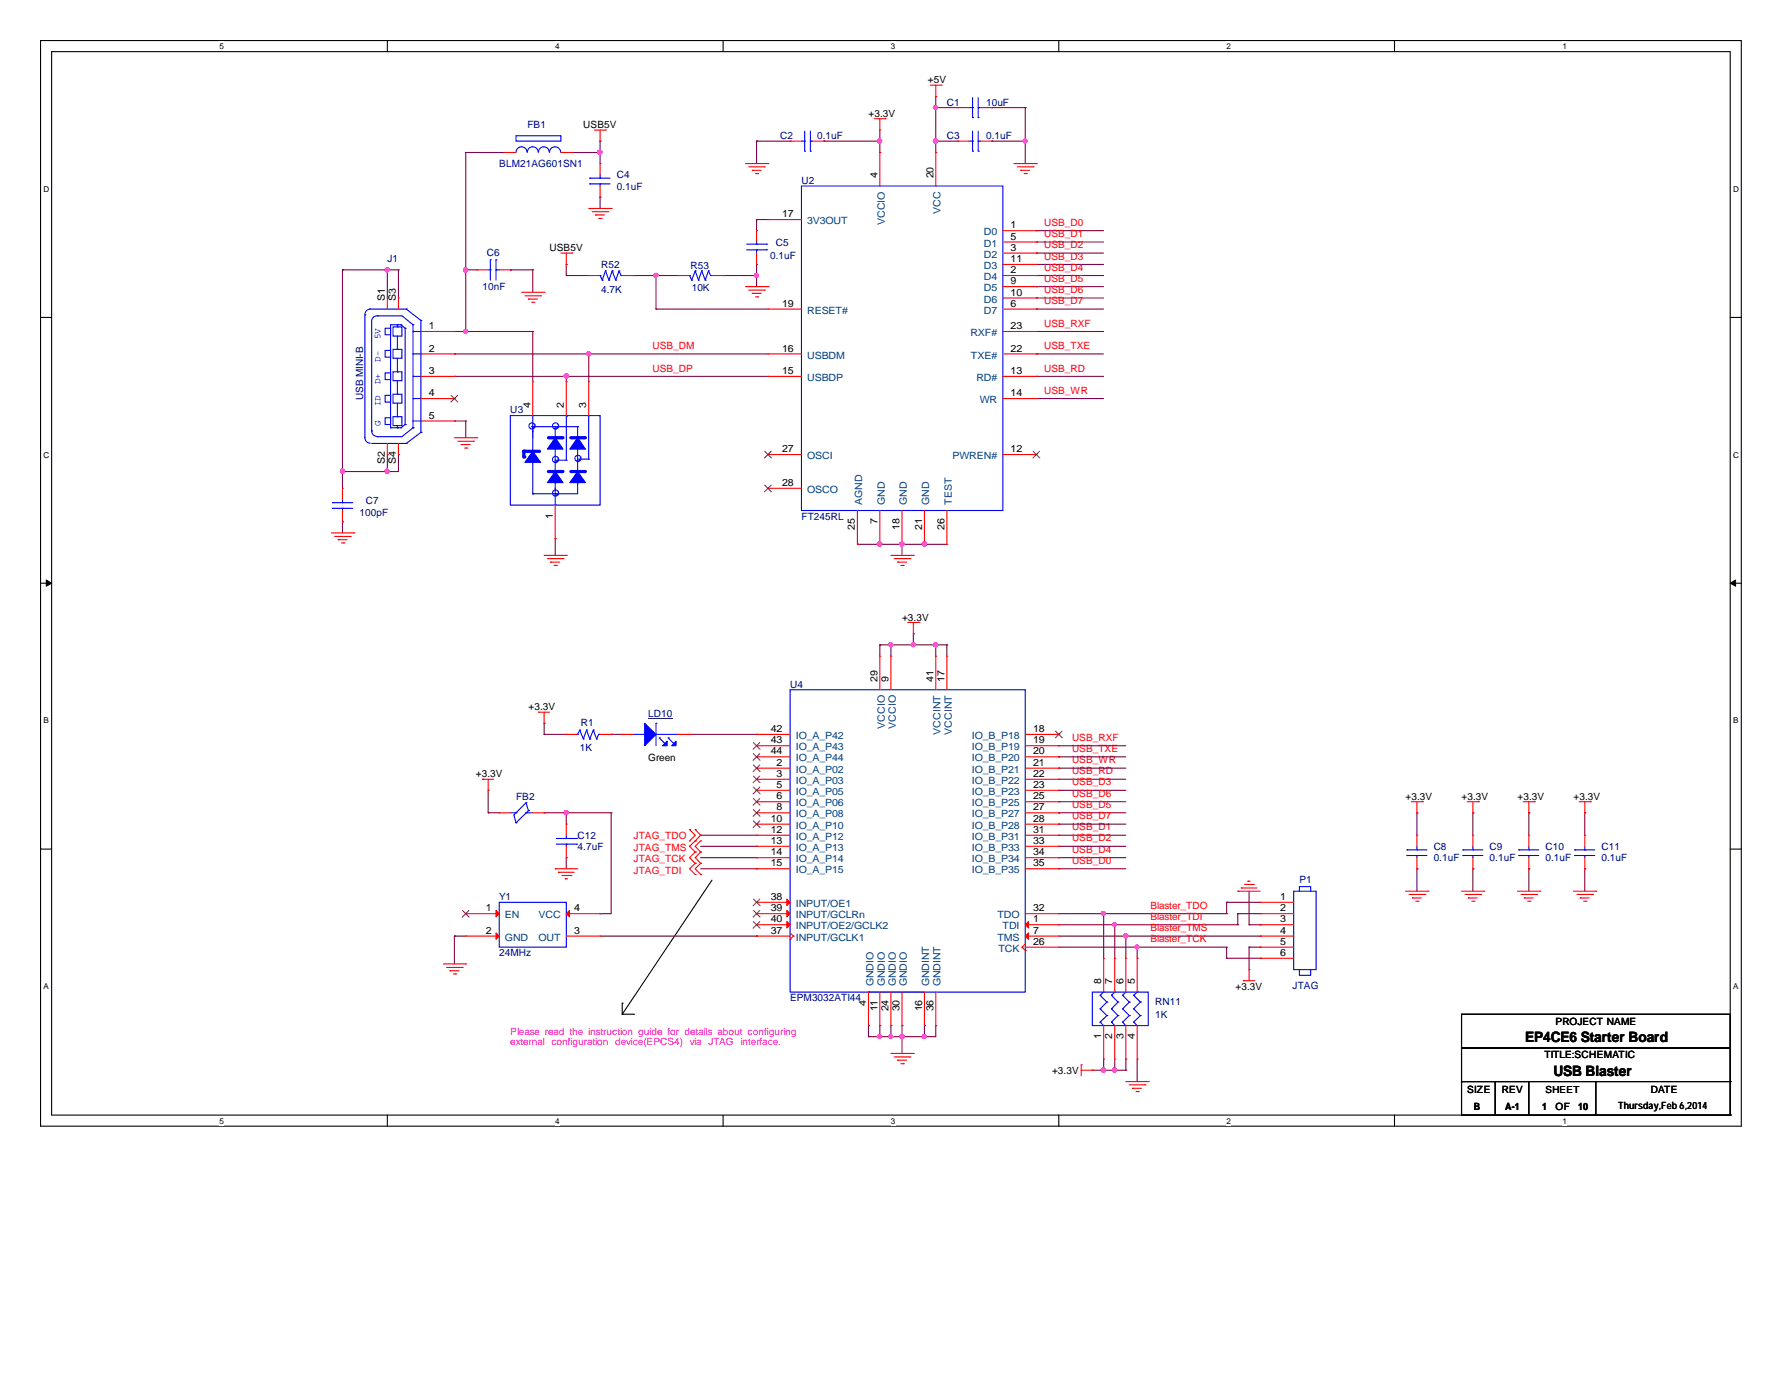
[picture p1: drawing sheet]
<svg xmlns="http://www.w3.org/2000/svg" width="279mm" height="216mm" viewBox="0 0 279 216" stroke-linecap="round" stroke-linejoin="round" font-family="sans-serif">
<path d="M6.3 6.3h266.4v170h-266.4zM8.1 8.1h262.9v166.5h-262.9z" fill="none" stroke="#000" stroke-width=".17"/>
<g fill="#fff">
<path d="M34.4 6.5h.7v1.5h-.7z"/>
<path d="M34.4 174.8h.7v1.4h-.7z"/>
</g>
<path d="M60.7 6.3v1.8M60.7 174.6v1.7" fill="none" stroke="#000" stroke-width=".17"/>
<g fill="#fff">
<path d="M87 6.5h.6v1.5h-.6z"/>
<path d="M87 174.8h.6v1.4h-.6z"/>
</g>
<path d="M113.2 6.3v1.8M113.2 174.6v1.7" fill="none" stroke="#000" stroke-width=".17"/>
<g fill="#fff">
<path d="M139.5 6.5h.7v1.5h-.7z"/>
<path d="M139.5 174.8h.7v1.4h-.7z"/>
</g>
<path d="M165.8 6.3v1.8M165.8 174.6v1.7" fill="none" stroke="#000" stroke-width=".17"/>
<g fill="#fff">
<path d="M192.1 6.5h.7v1.5h-.7z"/>
<path d="M192.1 174.8h.7v1.4h-.7z"/>
</g>
<path d="M218.4 6.3v1.8M218.4 174.6v1.7" fill="none" stroke="#000" stroke-width=".17"/>
<g fill="#fff">
<path d="M244.7 6.5h.7v1.5h-.7z"/>
<path d="M244.7 174.8h.7v1.4h-.7z"/>
<path d="M6.8 28.8h.9v1.5h-.9z"/>
<path d="M271.4 28.8h.9v1.5h-.9z"/>
<path d="M6.8 70.4h.9v1.5h-.9z"/>
<path d="M271.4 70.4h.9v1.5h-.9z"/>
</g>
<path d="M6.3 49.7h1.8M271 49.7h1.7" fill="none" stroke="#000" stroke-width=".17"/>
<g fill="#fff">
<path d="M6.8 112.1h.8v1.4h-.8z"/>
<path d="M271.4 112.1h.8v1.4h-.8z"/>
</g>
<path d="M6.3 91.3h1.8M271 91.3h1.7" fill="none" stroke="#000" stroke-width=".17"/>
<g fill="#000" stroke="#000" stroke-width=".16">
<path d="M7.2 90.8l.9 .5-.9 .5z" fill-rule="evenodd"/>
<path d="M271 91.3l.8-.5v1z" fill-rule="evenodd"/>
</g>
<g fill="#fff">
<path d="M6.8 153.7h.8v1.5h-.8z"/>
<path d="M271.4 153.7h.8v1.5h-.8z"/>
</g>
<g fill="none" stroke="#000" stroke-width=".17">
<path d="M6.3 132.9h1.8M111.5 137.8l-14 21M271 132.9h1.7M97.5 158.8h.1M97.5 157.1h.1M97.5 157.1v1.7M97.5 158.8h1.7M99.2 158.8h.1M228.9 158.8h42.1v5.3h-42.1zM228.9 164.1h42.1v5.2h-42.1zM228.9 169.3h5.3v5.3h-5.3zM234.2 169.3h5.2v5.3h-5.2z"/>
<path d="M239.4 174.6h31.6M249.9 169.3h.1M249.9 169.3v5.3M271 174.6h.1M271 169.3h.1M271 169.3v5.3"/>
</g>
<g fill="none" stroke="#800040" stroke-width=".17">
<path d="M146.6 16.8h.1M146.6 15.1h.1M146.6 15.1v8.8M146.6 16.8h3.4M155.3 16.8h.1M155.3 16.8h5.3M160.6 16.8h.1M160.6 16.8v8.8M72.9 23.9h.1M72.9 23.9h6.2M72.9 23.9v28M89.6 23.9h.1"/>
<path d="M89.6 23.9h4.4M94 30.9h.1M94 23.9h.1M94 22.1h.1M94 22.1v3.5M94 30.9v1.7M118.5 34.4h.1M118.5 22.1h.1M118.5 22.1v3.5M118.5 34.4v1.7M118.5 34.4h1.8M118.5 22.1h5.2"/>
<path d="M129 22.1h.1M129 22.1h8.8M137.8 23.9h.1M137.8 22.1h.1M137.8 20.4v3.5M146.6 22.1h.1M146.6 22.1h3.4M155.3 22.1h.1M155.3 22.1h5.3M160.6 22.1h.1M162.3 36.1h.1M162.3 37.9h.1"/>
<path d="M162.3 39.6h.1M162.3 36.1h10.5M162.3 37.9h10.5M162.3 39.6h10.5M53.6 42.2h.1M53.6 42.2v34.3M53.6 42.2h8.8M60.7 42.2h.1M60.7 42.2v4.5M62.4 42.2h.1M62.4 42.2v4.5M71.2 58.9h.1"/>
<path d="M71.2 55.4h.1M71.2 51.9h.1M71.2 58.9h49.1M71.2 55.4h49.1M71.2 51.9h12.2M72.9 42.2h.1M72.9 51.9h.1M72.9 42.2h1.8M79.9 42.2h.1M79.9 42.2h3.5M83.4 42.2h.1M83.4 51.9h.1"/>
<path d="M83.4 42.2v3.6M83.4 51.9v7.9M88.7 58.9h.1M88.7 41.4h.1M88.7 43.1h.1M88.7 41.4v1.7M88.7 58.9v.9M88.7 43.1h3.5M92.2 55.4h.1M92.2 55.4v4.4M99.2 43.1h.1M99.2 43.1h7"/>
<path d="M102.7 48.4h.1M102.7 43.1h.1M102.7 48.4h17.6M102.7 43.1v5.3M113.2 43.1h.1M113.2 43.1h5.3M118.5 41.4h.1M118.5 43.1h.1M118.5 41.4v3.5M162.3 41.4h.1M162.3 43.1h.1M162.3 44.9h.1"/>
<path d="M162.3 46.7h.1M162.3 48.4h.1M162.3 51.9h.1M162.3 55.4h.1M162.3 58.9h.1M162.3 58.9h10.5M162.3 55.4h10.5M162.3 51.9h10.5M162.3 41.4h10.5M162.3 43.1h10.5M162.3 44.9h10.5M162.3 46.7h10.5"/>
<path d="M162.3 48.4h10.5M53.6 73.8h.1M60.7 71.2h.1M60.7 73.8h.1M60.7 71.2v2.6M62.4 71.2h.1M62.4 71.2v2.6h-8.8M71.2 65.9h.1M71.2 65.9h1.7M72.9 65.9h.1M72.9 65.9v2.6M162.3 62.4h.1"/>
<path d="M162.3 62.4h10.5M53.6 81.7h.1M53.6 81.7v1.7M87 84.3h.1M87 84.3v2.7M134.3 85.2h.1M134.3 85.2h14M137.8 85.2h.1M141.3 85.2h.1M141.3 85.2v1.8M143 99.2h.1M143 99.2v1.8"/>
<path d="M144.8 85.2h.1M85.2 115h.1M85.2 113.2h.1M85.2 115h3.5M85.2 113.2v1.8M95.7 115h.1M95.7 115h1.8M108 115h10.5M118.5 115h.1M137.8 101h.1M137.8 101v1.7M137.8 101h10.5"/>
<path d="M139.5 101h.1M139.5 101v1.7M143 101h.1M146.6 101h.1M146.6 101v1.7M148.3 101h.1M148.3 101v1.7M165.8 118.5h.1M165.8 116.8h.1M165.8 118.5h10.5M165.8 116.8h10.5M76.5 127.3h.1"/>
<path d="M76.5 123.7h.1M76.5 127.3h1.7M76.5 123.7v3.6M85.2 127.3h.1M85.2 127.3h10.5M88.7 127.3h.1M88.7 134.3h.1M88.7 127.3v1.7M88.7 134.3v1.7M95.7 127.3h.1M95.7 127.3v15.7h-1.7M109.7 130.8h.1"/>
<path d="M109.7 134.3h8.8M109.7 136h8.8M109.7 130.8h8.8M109.7 132.5h8.8M118.5 132.5h.1M118.5 134.3h.1M118.5 136h.1M165.8 122h.1M165.8 123.7h.1M165.8 125.5h.1M165.8 127.3h.1M165.8 120.3h.1"/>
<path d="M165.8 134.3h.1M165.8 136h.1M165.8 130.8h.1M165.8 132.5h.1M165.8 129h.1M165.8 127.3h10.5M165.8 122h10.5M165.8 123.7h10.5M165.8 125.5h10.5M165.8 120.3h10.5M165.8 134.3h10.5M165.8 136h10.5"/>
<path d="M165.8 130.8h10.5M165.8 132.5h10.5M165.8 129h10.5M195.6 139.5v5.3M221.9 136h.1M221.9 127.3h.1M221.9 127.3v3.5M221.9 136v3.5M230.7 136h.1M230.7 127.3h.1M230.7 127.3v3.5M230.7 136v3.5"/>
<path d="M239.4 136h.1M239.4 127.3h.1M239.4 127.3v3.5M239.4 136v3.5M248.2 136h.1M248.2 127.3h.1M248.2 127.3v3.5M248.2 136v3.5M71.2 146.6h.1M71.2 146.6h1.7M71.2 146.6v4.3M94 143h.1"/>
<path d="M94 146.6h24.5M118.5 146.6h.1M136 155.3h.1M136 155.3h8.8M165.8 146.6h31.6M165.8 143h26.3M165.8 144.8h28M165.8 148.3h26.3M172.8 143h.1M172.8 143v7M174.6 144.8h.1M174.6 144.8v5.2"/>
<path d="M176.3 146.6h.1M176.3 146.6v3.4M178.1 148.3h.1M178.1 148.3v1.7M192.1 141.3h.1M192.1 150h.1M192.1 143h.1M192.1 148.3h.1M192.1 141.3h5.3M192.1 141.3v1.7M192.1 148.3v1.7M192.1 150h5.3"/>
<path d="M193.8 143h.1M193.8 144.8h.1M193.8 143h3.6M193.8 143v1.8M195.6 144.8h.1M195.6 148.3h.1M195.6 144.8h1.8M195.6 148.3h1.8M195.6 148.3v3.5M197.4 150h.1M197.4 144.8h.1M197.4 148.3h.1"/>
<path d="M197.4 146.6h.1M136 162.3h.1M136 160.6h.1M136 160.6v1.7M137.8 160.6h.1M137.8 162.3h.1M137.8 160.6v1.7M139.5 160.6h.1M139.5 162.3h.1M139.5 160.6v1.7M141.3 162.3h.1M141.3 160.6h.1"/>
<path d="M141.3 160.6v4.3M144.8 160.6h.1M144.8 162.3h.1M144.8 160.6v1.7M146.6 160.6h.1M146.6 160.6v1.7h-10.6M171.1 167.6h5.2M172.8 167.6h.1M172.8 165.8v1.8M174.6 167.6h.1M174.6 165.8v1.8M176.3 165.8h.1"/>
<path d="M176.3 167.6h.1M176.3 165.8v1.8M178.1 169.3h.1M178.1 165.8v3.5"/>
</g>
<g fill="#f0f" stroke="#f0f" stroke-width=".17">
<circle cx="88.7" cy="58.9" r=".34"/>
<circle cx="92.2" cy="55.4" r=".32"/>
<circle cx="53.6" cy="73.8" r=".34"/>
<circle cx="60.6" cy="42.2" r=".33"/>
<circle cx="60.6" cy="73.8" r=".33"/>
<circle cx="72.9" cy="51.9" r=".32"/>
<circle cx="72.9" cy="42.2" r=".33"/>
<circle cx="93.9" cy="23.8" r=".34"/>
<circle cx="141.3" cy="85.2" r=".34"/>
<circle cx="137.7" cy="85.2" r=".34"/>
<circle cx="144.7" cy="85.2" r=".33"/>
<circle cx="143" cy="100.9" r=".32"/>
<circle cx="139.5" cy="100.9" r=".32"/>
<circle cx="146.5" cy="100.9" r=".33"/>
<circle cx="137.8" cy="162.3" r=".33"/>
<circle cx="141.3" cy="162.3" r=".33"/>
<circle cx="139.5" cy="162.3" r=".32"/>
<circle cx="144.8" cy="162.3" r=".32"/>
<circle cx="146.5" cy="22.1" r=".33"/>
<circle cx="146.5" cy="16.8" r=".33"/>
<circle cx="160.5" cy="22.1" r=".32"/>
<circle cx="88.7" cy="127.2" r=".33"/>
<circle cx="174.6" cy="144.8" r=".32"/>
<circle cx="176.3" cy="146.5" r=".34"/>
<circle cx="178.1" cy="148.3" r=".32"/>
<circle cx="172.8" cy="167.6" r=".34"/>
<circle cx="174.5" cy="167.6" r=".33"/>
<circle cx="172.8" cy="143" r=".33"/>
<circle cx="137.8" cy="22.1" r=".33"/>
<circle cx="102.7" cy="43.1" r=".33"/>
<circle cx="118.5" cy="43.1" r=".32"/>
</g>
<g fill="none" stroke="#f00" stroke-width=".17">
<path d="M136.9 18.6h1.7M137.8 18.6v1.8M138.6 18.6h.1M145.7 13.3h1.7M146.6 15.1h.1M146.6 13.3v1.8M147.4 13.3h.1M150 16.8h.1M150 16.8h1.8M153.5 16.8h1.8M155.3 16.8h.1M79.1 23.9h.1"/>
<path d="M79.1 23.9h1.7M87.8 39.6h1.8M87.8 23.9h1.8M88.7 39.6v1.8M89.6 39.6h.1M89.6 23.9h.1M92.2 32.6h3.5M92.8 33.1h2.4M93.1 20.4h1.7M93.3 33.7h.1M93.3 33.7h1.4M93.8 34.2h.3"/>
<path d="M94 22.1h.1M94 30.9h.1M94 25.6h.1M94 20.4v1.7M94 25.6v1.7M94 29.1v1.8M94.1 34.2h.1M94.8 20.4h.1M95.2 33.1h.1M95.7 32.6h.1M116.8 25.6h3.5M117.3 26.1h2.4"/>
<path d="M117.8 26.7h.1M117.8 26.7h1.4M118.3 27.2h.4M118.5 36.1h.1M118.5 36.1v1.8M118.5 39.6v1.8M118.7 27.2h.1M119.7 26.1h.1M120.3 25.6h.1M120.3 34.4h.1M120.3 34.4h5.2M123.7 22.1h.1"/>
<path d="M123.7 22.1h1.8M127.3 22.1h1.7M129 22.1h.1M137.8 20.4h.1M137.8 23.9h.1M137.8 23.9v5.2M146.6 23.9h.1M146.6 23.9v5.2M150 22.1h.1M150 22.1h1.8M153.5 22.1h1.8M155.3 22.1h.1"/>
<path d="M157.1 39.6h5.2M157.1 36.1h5.2M157.1 37.9h5.2M158.8 25.6h3.5M159.3 26.1h2.5M159.9 26.7h.1M159.9 26.7h1.3M160.4 27.2h.3M160.7 27.2h.1M161.8 26.1h.1M162.3 25.6h.1M162.3 36.1h.1"/>
<path d="M162.3 39.6h.1M162.3 37.9h.1M60.7 46.7h.1M60.7 46.7v1.7M62.4 46.7h.1M62.4 46.7v1.7M65.9 58.9h5.3M65.9 55.4h5.3M65.9 51.9h5.3M71.2 51.9h.1M71.2 55.4h.1M71.2 58.9h.1"/>
<path d="M74.7 42.2h.1M74.7 42.2h1.8M78.2 42.2h1.7M79.9 42.2h.1M81.7 45.8h3.5M82.2 46.3h2.5M82.8 46.8h.1M82.8 46.8h1.4M83.3 47.3h.3M83.6 47.3h.1M84.7 46.3h.1M85.2 45.8h.1"/>
<path d="M88.7 41.4h.1M92.2 43.1h.1M92.2 43.1h1.8M97.5 43.1h1.7M99.2 43.1h.1M106.2 43.1h.1M106.2 43.1h1.8M111.5 43.1h1.7M113.2 43.1h.1M116.8 44.9h3.5M117.3 45.4h2.4M117.8 45.9h.1"/>
<path d="M117.8 45.9h1.4M118.3 46.5h.4M118.5 41.4h.1M118.7 46.5h.1M119.7 45.4h.1M120.3 44.9h.1M120.3 58.9h.1M120.3 55.4h.1M120.3 48.4h.1M120.3 48.4h5.2M120.3 58.9h5.2M120.3 55.4h5.2"/>
<path d="M157.1 44.9h5.2M157.1 43.1h5.2M157.1 48.4h5.2M157.1 46.7h5.2M157.1 41.4h5.2M157.1 58.9h5.2M157.1 55.4h5.2M157.1 51.9h5.2M162.3 43.1h.1M162.3 48.4h.1M162.3 44.9h.1M162.3 46.7h.1"/>
<path d="M162.3 41.4h.1M162.3 58.9h.1M162.3 55.4h.1M162.3 51.9h.1M53.6 76.5h.1M53.6 76.5v1.7M53.6 79.9v1.8M60.7 71.2h.1M60.7 69.4v1.8M62.4 71.2h.1M62.4 69.4v1.8M65.9 62.4h5.3"/>
<path d="M65.9 65.9h5.3M71.2 62.4h.1M71.2 65.9h.1M71.2 68.5h3.5M71.7 69.1h2.5M72.2 69.6h.1M72.2 69.6h1.4M72.8 70.1h.3M73.1 70.1h.1M74.2 69.1h.1M74.7 68.5h.1M120.3 71.2h.1"/>
<path d="M120.3 76.5h.1M120.3 71.2h5.2M120.3 76.5h5.2M134.3 79.9v5.3M137.8 79.9v5.3M141.3 79.9v5.3M144.8 79.9v5.3M148.3 79.9v5.3M157.1 71.2h5.2M157.1 62.4h5.2M162.3 71.2h.1M162.3 62.4h.1"/>
<path d="M51.9 83.4h3.5M52.4 84h2.5M53 84.5h.1M53 84.5h1.4M53.5 85h.3M53.6 81.7h.1M53.8 85h.1M54.9 84h.1M55.4 83.4h.1M85.2 87h3.5M85.7 87.5h2.5M86.2 88h.1"/>
<path d="M86.2 88h1.5M86.8 88.5h.3M87.1 88.5h.1M88.2 87.5h.1M88.7 87h.1M134.3 85.2h.1M137.8 85.2h.1M139.5 87h3.5M140 87.5h2.5M140.6 88h.1M140.6 88h1.4M141.1 88.5h.4"/>
<path d="M141.3 85.2h.1M141.5 88.5h.1M142.2 97.5h1.7M142.5 87.5h.1M143 87h.1M143 99.2h.1M143 97.5v1.7M143.9 97.5h.1M144.8 85.2h.1M148.3 85.2h.1M84.3 111.5h.1M84.3 111.5h1.8"/>
<path d="M85.2 113.2h.1M85.2 111.5v1.7M88.7 115h.1M88.7 115h1.8M94 115h1.7M95.7 115h.1M97.5 115h.1M97.5 115h1.7M106.2 115h1.8M108 115h.1M118.5 115h.1M118.5 116.8h.1"/>
<path d="M118.5 118.5h.1M118.5 115h5.2M118.5 116.8h5.2M118.5 118.5h5.2M137.8 102.7h.1M137.8 102.7v5.3M139.5 102.7h.1M139.5 102.7v5.3M146.6 102.7h.1M146.6 102.7v5.3M148.3 102.7h.1M148.3 102.7v5.3"/>
<path d="M160.6 115h5.2M160.6 116.8h5.2M160.6 118.5h5.2M165.8 115h.1M165.8 116.8h.1M165.8 118.5h.1M75.6 122h.1M75.6 122h1.7M76.5 123.7h.1M76.5 122v1.7M78.2 127.3h.1M78.2 127.3h1.7"/>
<path d="M83.4 127.3h1.8M85.2 127.3h.1M87 136h.1M87 136h3.5M87.5 136.6h.1M87.5 136.6h2.4M88 137.1h1.4M88.5 137.6h.1M88.5 137.6h.4M88.7 134.3h.1M88.7 129h.1M88.7 129v1.8"/>
<path d="M88.7 132.5v1.8M89.4 137.1h.1M108 131.7h.1M108 129.9h.1M108 129.9l.9 .9-.9 .9M108.9 129.9h.1M108.9 131.7h.1M108.9 133.4h.1M108.9 135.2h.1M108.9 136.9h.1M108.9 129.9l.8 .9-.8 .9M108.9 131.7l-.9 .8 .9 .9"/>
<path d="M108.9 133.4l-.9 .9 .9 .9M108.9 135.2l-.9 .8 .9 .9M109.7 131.7h.1M109.7 133.4h.1M109.7 135.2h.1M109.7 136.9h.1M109.7 131.7l-.8 .8 .8 .9M109.7 133.4l-.8 .9 .8 .9M109.7 135.2l-.8 .8 .8 .9M118.5 120.3h.1M118.5 122h.1M118.5 123.7h.1"/>
<path d="M118.5 125.5h.1M118.5 127.3h.1M118.5 129h.1M118.5 130.8h.1M118.5 132.5h.1M118.5 134.3h.1M118.5 136h.1M118.5 136h5.2M118.5 122h5.2M118.5 125.5h5.2M118.5 127.3h5.2M118.5 120.3h5.2"/>
<path d="M118.5 123.7h5.2M118.5 129h5.2M118.5 130.8h5.2M118.5 132.5h5.2M118.5 134.3h5.2M160.6 136h5.2M160.6 122h5.2M160.6 125.5h5.2M160.6 127.3h5.2M160.6 120.3h5.2M160.6 123.7h5.2M160.6 129h5.2"/>
<path d="M160.6 130.8h5.2M160.6 132.5h5.2M160.6 134.3h5.2M165.8 120.3h.1M165.8 122h.1M165.8 123.7h.1M165.8 125.5h.1M165.8 127.3h.1M165.8 129h.1M165.8 130.8h.1M165.8 132.5h.1M165.8 134.3h.1"/>
<path d="M165.8 136h.1M193.8 139.5h.1M193.8 139.5h3.6M194.4 139h.1M194.4 139h2.4M194.9 138.5h1.4M195.5 138h.1M195.5 138h.3M196.3 138.5h.1M220.1 139.5h3.5M221 125.5h1.8M221.9 127.3h.1"/>
<path d="M221.9 136h.1M221.9 130.8h.1M221.9 125.5v1.8M221.9 130.8v1.7M221.9 134.3v1.7M222.8 125.5h.1M223.6 139.5h.1M228.9 139.5h3.5M229.8 125.5h1.8M230.7 127.3h.1M230.7 136h.1M230.7 130.8h.1"/>
<path d="M230.7 125.5v1.8M230.7 130.8v1.7M230.7 134.3v1.7M231.6 125.5h.1M232.4 139.5h.1M237.7 139.5h3.5M238.5 125.5h1.8M239.4 127.3h.1M239.4 136h.1M239.4 130.8h.1M239.4 125.5v1.8M239.4 130.8v1.7"/>
<path d="M239.4 134.3v1.7M240.3 125.5h.1M241.2 139.5h.1M246.4 139.5h3.5M247.3 125.5h1.8M248.2 127.3h.1M248.2 136h.1M248.2 130.8h.1M248.2 125.5v1.8M248.2 130.8v1.7M248.2 134.3v1.7M249.1 125.5h.1"/>
<path d="M249.9 139.5h.1M69.4 150.9h3.5M69.9 151.5h2.5M70.5 152h.1M70.5 152h1.4M71 152.5h.4M71.4 152.5h.1M72.4 151.5h.1M72.9 150.9h.1M72.9 146.6h.1M72.9 143h.1M72.9 143h5.3"/>
<path d="M72.9 146.6h5.3M88.7 143h5.3M88.7 146.6h5.3M94 143h.1M94 146.6h.1M118.5 146.6h.1M118.5 143h.1M118.5 141.3h.1M118.5 144.8h.1M118.5 141.3h5.2M118.5 143h5.2M118.5 144.8h5.2"/>
<path d="M118.5 146.6h5.2M123.7 147.1h.1M123.7 146l.5 .6M124.2 146.6h.1M124.2 146.6l-.5 .5M136 155.3v5.3M137.8 155.3v5.3M139.5 155.3v5.3M141.3 155.3v5.3M144.8 155.3v5.3M146.6 155.3v5.3M160.1 148.3h.1"/>
<path d="M160.1 148.3l.5 .5M160.6 148.8h.1M160.6 143h5.2M160.6 144.8h5.2M160.6 146.6h5.2M160.6 148.3h5.2M160.6 147.8l-.5 .5M165.8 144.8h.1M165.8 146.6h.1M165.8 148.3h.1M165.8 143h.1M172.8 150h.1"/>
<path d="M172.8 150v5.3M174.6 150h.1M174.6 150v5.3M176.3 150h.1M176.3 150v5.3M178.1 150h.1M178.1 150v5.3M194.7 153.5h.1M194.7 153.5h1.8M195.6 151.8h.1M195.6 151.8v1.7M197.4 141.3h.1"/>
<path d="M197.4 143h.1M197.4 144.8h.1M197.4 146.6h.1M197.4 148.3h.1M197.4 150h.1M197.4 141.3h5.2M197.4 143h5.2M197.4 144.8h5.2M197.4 146.6h5.2M197.4 148.3h5.2M197.4 150h5.2M220.7 140h2.4"/>
<path d="M221.2 140.6h.1M221.2 140.6h1.4M221.7 141.1h.4M222.1 141.1h.1M223.1 140h.1M229.4 140h2.5M230 140.6h.1M230 140.6h1.4M230.5 141.1h.3M230.8 141.1h.1M231.9 140h.1M238.2 140h2.5"/>
<path d="M238.7 140.6h.1M238.7 140.6h1.4M239.3 141.1h.3M239.6 141.1h.1M240.7 140h.1M247 140h2.4M247.5 140.6h.1M247.5 140.6h1.4M248 141.1h.4M248.4 141.1h.1M249.4 140h.1M136 160.6h.1"/>
<path d="M137.8 160.6h.1M139.5 160.6h.1M139.5 164.9h3.5M140 165.5h2.5M140.6 166h.1M140.6 166h1.4M141.1 166.5h.4M141.3 160.6h.1M141.5 166.5h.1M142.5 165.5h.1M143 164.9h.1M144.8 160.6h.1"/>
<path d="M146.6 160.6h.1M169.3 166.7h.1M169.3 167.6h1.8M169.3 166.7v1.7M171.1 167.6h.1M172.8 165.8h.1M172.8 160.6v5.2M174.6 165.8h.1M174.6 160.6v5.2M176.3 165.8h.1M176.3 169.3h3.5M176.3 160.6v5.2"/>
<path d="M176.9 169.8h2.4M177.4 170.4h.1M177.4 170.4h1.4M177.9 170.9h.4M178.1 165.8h.1M178.1 160.6v5.2M178.3 170.9h.1M179.3 169.8h.1M179.8 169.3h.1"/>
</g>
<g fill="none" stroke="#00f" stroke-width=".17">
<path d="M151.8 16.8h.5M152.3 18.4h.1M152.3 16.8h.1M152.3 15.3v3.1M153.2 16.8h.1M153.2 18.4h.1M153.2 15.3v3.1M153.2 16.8h.3M80.8 21.3h7v.8h-7zM80.8 23.8a.87 .87 0 0 1 .9-.8 .87 .87 0 0 1 .8 .8M82.6 23.8a.85 .85 0 0 1 .8-.8 .85 .85 0 0 1 .9 .8M84.3 23.8a.85 .85 0 0 1 .9-.8 .85 .85 0 0 1 .8 .8"/>
<path d="M86.1 23.8a.87 .87 0 0 1 .8-.8 .87 .87 0 0 1 .9 .8M92.4 27.9h.1M92.4 28.8h.1M92.4 27.9h3.1M92.4 28.8h3.1M94 28.8h.1M94 27.9h.1M94 27.3v.6M94 28.8v.3M116.9 39.1h3.2M116.9 38.2h3.2M118.5 38.2h.1"/>
<path d="M118.5 39.1h.1M118.5 37.9v.3M118.5 39.1v.5M120.1 39.1h.1M120.1 38.2h.1M125.5 29.1h31.6v50.8h-31.6zM125.5 22.1h.5M126 23.7h.1M126 22.1h.1M126 20.5v3.2M126.9 22.1h.1M126.9 23.7h.1"/>
<path d="M126.9 22.1h.4M126.9 20.5v3.2M151.8 22.1h.5M152.3 23.7h.1M152.3 22.1h.1M152.3 20.5v3.2M153.2 22.1h.1M153.2 23.7h.1M153.2 22.1h.3M153.2 20.5v3.2M57.1 49.3h.1M57.1 49.3v19.2"/>
<path d="M57.9 48.4h5.7M58 48.4a.85 .85 0 0 0-.9 .8M58.2 50.3v17.2M59.1 49.4a.82 .82 0 0 0-.9 .9M59.1 49.4h.1M59.1 49.4h3.8l1.8 1.4M60.3 51.4h.9v1h-.9zM60.3 54.9h.9v1h-.9zM60.3 58.4h.9v1h-.9zM61.6 54.7h1.3v1.4h-1.3zM61.6 58.2h1.3v1.4h-1.3zM61.6 51.2h1.3v1.4h-1.3z"/>
<path d="M62.2 54.7h.1M62.2 58.2h.1M62.2 50.8h.1M62.2 51.2h.1M62.2 50.8v.4M62.2 52.6v2.1M62.2 56.1v2.1M62.2 59.6v2.1M62.8 50.8h.1M62.8 50.8h-1.6v16.2M62.8 50.8l.7 .6M63.5 51.4h.1"/>
<path d="M63.5 51.4v15.1M63.6 48.4h.1M63.6 48.4l2.3 1.8M64.7 50.8h.1M64.7 50.8v16.2M64.7 51.9h1.2M64.7 55.4h1.2M64.7 58.9h1.2M65.9 50.2h.1M65.9 51.9h.1M65.9 55.4h.1M65.9 58.9h.1"/>
<path d="M65.9 50.2v17.5M76.5 42.2h.3M76.8 42.2h.1M76.8 40.7h.1M76.8 40.7v3.2M77.7 40.7h.1M77.7 42.2h.1M77.7 42.2h.5M77.7 40.7v3.2M94 43.1h.1M94 43.1l.3 .8M94.3 43.9h.1"/>
<path d="M94.8 42.4h.1M94.8 42.4l.6 1.5M94.8 42.4l-.5 1.5M95.4 43.9h.1M95.9 42.4h.1M95.9 42.4l.5 1.5M95.9 42.4l-.5 1.5M96.4 43.9h.1M96.9 42.4h.1M96.9 42.4l.4 .7M96.9 42.4l-.5 1.5M97.3 43.1h.1"/>
<path d="M97.3 43.1h.2M108 43.1h.1M108 43.1l.3 .8M108.3 43.9h.1M108.9 42.4h.1M108.9 42.4l.5 1.5M108.9 42.4l-.6 1.5M109.4 43.9h.1M109.9 42.4h.1M109.9 42.4l.5 1.5M109.9 42.4l-.5 1.5M110.4 43.9h.1"/>
<path d="M111 42.4h.1M111 42.4l.3 .7M111 42.4l-.6 1.5M111.3 43.1h.1M111.3 43.1h.2M52.1 78.7h.1M52.1 79.6h.1M52.1 78.7h3.1M52.1 79.6h3.1M53.6 79.6h.1M53.6 78.7h.1M53.6 78.2v.5"/>
<path d="M53.6 79.6v.3M57.1 68.5a.85 .85 0 0 0 .9 .9M58.2 67.4a.83 .83 0 0 0 .9 .9M58.2 67.5h.1M58.2 69.4h5.4M59.1 68.4h.1M60.3 61.9h.9v1h-.9zM60.3 65.4h.9v1.1h-.9zM61.2 67h.1M61.2 67h1.6M61.6 61.7h1.3v1.4h-1.3zM61.6 65.2h1.3v1.4h-1.3z"/>
<path d="M62.2 61.7h.1M62.2 65.2h.1M62.2 67h.1M62.2 63.1v2.1M62.2 66.6v.4M62.8 67h.1M63.5 66.5h.1M63.5 66.5l-.7 .5M63.6 69.4h.1M64.7 67h.1M64.7 62.4h1.2M64.7 67l-1.8 1.4h-3.8"/>
<path d="M64.7 65.9h1.2M65.9 67.7h.1M65.9 62.4h.1M65.9 65.9h.1M65.9 67.7l-2.3 1.7M87 73.8h.1M87 70.3v3.5M90.5 73.8h.1M90.5 70.3v3.5M90.5 115h.1M90.8 114.3h.1M90.8 114.3l.6 1.4"/>
<path d="M90.8 114.3l-.3 .7M91.4 115.7h.1M91.9 114.3h.1M91.9 114.3l.5 1.4M91.9 114.3l-.5 1.4M92.4 115.7h.1M92.9 114.3h.1M92.9 114.3l.5 1.4M92.9 114.3l-.5 1.4M93.4 115.7h.1M93.8 115h.1M93.8 115l-.4 .7"/>
<path d="M93.8 115h.2M99.2 115h1.8M101 115h.1M102.7 113.2h.1M102.7 115h3.5M102.7 113.2v3.6M103.3 115.5h.1M103.3 115.5l.8 .9M104.6 115.5h.1M104.6 115.5l.9 .9M106.2 115h.1M123.7 108h36.9v47.3h-36.9z"/>
<path d="M79.9 127.3h.9M80.8 128.8h.1M80.8 127.3h.1M82.4 125.7h.1M82.4 127.3h.1M82.4 125.7l-1.9 1.9 .3 1.2M82.4 127.3h1M82.4 125.7l.4 1.2M82.8 126.9h.1M82.8 126.9l-2 1.9M87.1 131.3h3.2M87.1 132.2h3.2"/>
<path d="M88.7 132.2h.1M88.7 131.3h.1M88.7 130.8v.5M88.7 132.2v.3M90.3 131.3h.1M90.3 132.2h.1M202.6 139.5h3.5v12.3h-3.5zM203.5 139.5v-.7h1.8v.7M220.3 133.1h.1M220.3 133.9h.1M220.3 133.1h3.2M220.3 133.9h3.2"/>
<path d="M221.9 133.9h.1M221.9 133.1h.1M221.9 132.5v.6M221.9 133.9v.4M229.1 133.1h.1M229.1 133.9h.1M229.1 133.1h3.1M229.1 133.9h3.1M230.7 133.9h.1M230.7 133.1h.1M230.7 132.5v.6M230.7 133.9v.4"/>
<path d="M237.9 133.1h.1M237.9 133.9h.1M237.9 133.1h3.1M237.9 133.9h3.1M239.4 133.9h.1M239.4 133.1h.1M239.4 132.5v.6M239.4 133.9v.4M246.6 133.1h.1M246.6 133.9h.1M246.6 133.1h3.2M246.6 133.9h3.2"/>
<path d="M248.2 133.9h.1M248.2 133.1h.1M248.2 132.5v.6M248.2 133.9v.4M78.2 141.3h10.5v7h-10.5zM171.1 155.3h8.7v5.3h-8.7zM172.3 155.8h.1M172.3 157.9h.1M172.3 155.8l1.1 1.1M172.3 157.9l1.1 1.1M172.8 155.3h.1M172.8 155.3l-.5 .5"/>
<path d="M173.4 156.9h.1M173.4 159h.1M173.4 156.9l-1.1 1M173.4 159l-1.1 1M174.1 155.8h.1M174.1 157.9h.1M174.1 155.8l1 1.1M174.1 157.9l1 1.1M174.6 155.3h.1M174.6 155.3l-.5 .5M175.1 156.9h.1M175.1 159h.1"/>
<path d="M175.1 156.9l-1 1M175.1 159l-1 1M175.8 155.8h.1M175.8 157.9h.1M175.8 155.8l1.1 1.1M175.8 157.9l1.1 1.1M176.3 155.3h.1M176.3 155.3l-.5 .5M176.9 156.9h.1M176.9 159h.1M176.9 156.9l-1.1 1M176.9 159l-1.1 1"/>
<path d="M177.5 155.8h.1M177.5 157.9h.1M177.5 155.8l1.1 1.1M177.5 157.9l1.1 1.1M178.1 155.3h.1M178.1 155.3l-.6 .5M178.6 156.9h.1M178.6 159h.1M178.6 156.9l-1.1 1M178.6 159l-1.1 1M203.5 151.8v.9h1.8v-.9M172.3 160h.1"/>
<path d="M172.3 160l.5 .6M174.1 160h.1M174.1 160l.5 .6M175.8 160h.1M175.8 160l.5 .6M177.5 160h.1M177.5 160l.6 .6"/>
</g>
<g fill="#00f" stroke="#00f" stroke-width=".17">
<path d="M101 113.2l1.7 1.8-1.7 1.8z" fill-rule="evenodd"/>
<path d="M103.8 116.8l.7-.8v.8z" fill-rule="evenodd"/>
<path d="M105.9 116v.8h-.7z" fill-rule="evenodd"/>
<path d="M87 73.8l1.2 1.8h-2.5z" fill-rule="evenodd"/>
<path d="M87 68.5l1.2 1.8h-2.5z" fill-rule="evenodd"/>
<path d="M90.5 68.5l1.2 1.8h-2.5z" fill-rule="evenodd"/>
<path d="M90.5 73.8l1.2 1.8h-2.5z" fill-rule="evenodd"/>
</g>
<path d="M101.5 112.5h3.8" fill="none" stroke="#000080" stroke-width=".16"/>
<g fill="#f00" stroke="#f00" stroke-width=".17">
<path d="M88.7 143l.5-.5v1.1z" fill-rule="evenodd"/>
<path d="M77.7 146l.5 .6-.5 .5z" fill-rule="evenodd"/>
<path d="M77.7 142.5l.5 .5-.5 .6z" fill-rule="evenodd"/>
<path d="M123.2 142.5l.5 .5-.5 .6z" fill-rule="evenodd"/>
<path d="M123.2 140.8l.5 .5-.5 .5z" fill-rule="evenodd"/>
<path d="M123.2 144.3l.5 .5-.5 .5z" fill-rule="evenodd"/>
<path d="M160.6 144.8l.5-.5v1z" fill-rule="evenodd"/>
<path d="M160.6 146.6l.5-.6v1.1z" fill-rule="evenodd"/>
</g>
<g fill="none" stroke="#804000" stroke-width=".16">
<path d="M70.7 61.9l1 1M71.7 61.9l-1.1 1M119.8 70.7l1 1M119.8 75.9l1 1.1M120.8 70.7l-1.1 1M120.8 75.9l-1.1 1.1M161.8 70.7l1.1 1M162.8 70.7l-1 1M118 116.2l1 1.1M118 118l1 1M118 119.8l1 1M119 116.2l-1.1 1.1"/>
<path d="M119 118l-1.1 1M119 119.8l-1.1 1M165.3 114.5l1.1 1M166.3 114.5l-1 1M118 121.5l1 1.1M118 123.2l1 1.1M118 125l1 1.1M118 126.7l1 1.1M118 128.5l1 1.1M119 121.5l-1.1 1.1M119 123.2l-1.1 1.1M119 125l-1.1 1.1"/>
<path d="M119 126.7l-1.1 1.1M119 128.5l-1.1 1.1M72.4 142.5l1.1 1.1M73.4 142.5l-1 1.1M118 142.5l1 1.1M118 140.8l1 1M118 144.3l1 1M119 142.5l-1.1 1.1M119 140.8l-1.1 1M119 144.3l-1.1 1"/>
</g>
<path d="M85.9 73.8h2.1" fill="none" stroke="#00f" stroke-width=".51"/>
<circle cx="88" cy="73.8" r=".25" fill="#00f"/>
<path d="M85.9 68.5h2.1" fill="none" stroke="#00f" stroke-width=".51"/>
<circle cx="88" cy="68.5" r=".25" fill="#00f"/>
<path d="M89.4 73.8h2.1" fill="none" stroke="#00f" stroke-width=".51"/>
<circle cx="91.5" cy="73.8" r=".25" fill="#00f"/>
<path d="M89.4 68.5h2.1" fill="none" stroke="#00f" stroke-width=".51"/>
<circle cx="91.5" cy="68.5" r=".25" fill="#00f"/>
<path d="M87 66.8h.1M87 75.6h.1M87 66.8v1.7M87 75.6v1M90.5 66.8h.1M90.5 75.6h.1M90.5 66.8v1.7M90.5 75.6v1.7" fill="none" stroke="#00f" stroke-width=".17"/>
<path d="M83.4 70.7l1.3 1.7h-2.5z" fill-rule="evenodd" fill="#00f" stroke="#00f" stroke-width=".17"/>
<path d="M82 70.7h2.5" fill="none" stroke="#00f" stroke-width=".51"/>
<circle cx="82" cy="70.7" r=".25" fill="#00f"/>
<path d="M82 70.7v.8" fill="none" stroke="#00f" stroke-width=".51"/>
<circle cx="82" cy="71.5" r=".25" fill="#00f"/>
<g fill="none" stroke="#00f" stroke-width=".17">
<path d="M79.9 65.1h14.1v14h-14.1zM83.3 66.8h.1M83.3 66.8h7.2M83.4 67.5h.1M83.4 77.3h.1M83.4 65.1h.1M83.4 65.1v5.4M83.4 72.4v4.9M83.4 77.3h7.1M87 77.3h.1M87 79.1h.1M87 76.5v2.6"/>
<path d="M87 72.1h1.7M88.7 72.1h.1M88.7 65.2h.1M88.7 65.2v6.9M90.5 71.9h1.7M92.2 71.9h.1M92.2 65.1h.1M92.2 65.1v6.8"/>
</g>
<path d="M83.3 66.6l.1 .1zM87 71.9l.1 .1zM87 77.1l.1 .1zM87 66.6l.1 .1zM90.5 71.7l.1 .1z" fill="none" stroke="#00f" stroke-width="1"/>
<path d="M83.4 59.8h.1M83.4 59.8v5.3M88.7 59.8h.1M88.7 59.8v5.3M92.2 59.8h.1M92.2 59.8v5.3M87 79.1v5.2M87 84.3h.1" fill="none" stroke="#f00" stroke-width=".17"/>
<g fill="#f0f" stroke="#f0f" stroke-width=".17">
<circle cx="88.7" cy="58.9" r=".34"/>
<circle cx="92.2" cy="55.4" r=".32"/>
<circle cx="53.6" cy="73.8" r=".34"/>
<circle cx="60.6" cy="42.2" r=".33"/>
<circle cx="60.6" cy="73.8" r=".33"/>
<circle cx="72.9" cy="51.9" r=".32"/>
<circle cx="72.9" cy="42.2" r=".33"/>
<circle cx="93.9" cy="23.8" r=".34"/>
<circle cx="141.3" cy="85.2" r=".34"/>
<circle cx="137.7" cy="85.2" r=".34"/>
<circle cx="144.7" cy="85.2" r=".33"/>
<circle cx="143" cy="100.9" r=".32"/>
<circle cx="139.5" cy="100.9" r=".32"/>
<circle cx="146.5" cy="100.9" r=".33"/>
<circle cx="137.8" cy="162.3" r=".33"/>
<circle cx="141.3" cy="162.3" r=".33"/>
<circle cx="139.5" cy="162.3" r=".32"/>
<circle cx="144.8" cy="162.3" r=".32"/>
<circle cx="146.5" cy="22.1" r=".33"/>
<circle cx="146.5" cy="16.8" r=".33"/>
<circle cx="160.5" cy="22.1" r=".32"/>
<circle cx="88.7" cy="127.2" r=".33"/>
<circle cx="174.6" cy="144.8" r=".32"/>
<circle cx="176.3" cy="146.5" r=".34"/>
<circle cx="178.1" cy="148.3" r=".32"/>
<circle cx="172.8" cy="167.6" r=".34"/>
<circle cx="174.5" cy="167.6" r=".33"/>
<circle cx="172.8" cy="143" r=".33"/>
<circle cx="137.8" cy="22.1" r=".33"/>
<circle cx="102.7" cy="43.1" r=".33"/>
<circle cx="118.5" cy="43.1" r=".32"/>
</g>
<g font-size="2.2">
<text x="238.9" y="163.2">EP4CE6 Starter Board</text>
<text x="243.3" y="168.4">USB Blaster</text>
</g>
<g font-size="1.6">
<text x="145.3" y="13">+5V</text>
<text x="91.4" y="20">USB5V</text>
<text x="136" y="18.3">+3.3V</text>
<text x="137.4" y="27.9" transform="rotate(-90 137.4 27.9)">4</text>
<text x="146.2" y="27.9" transform="rotate(-90 146.2 27.9)">20</text>
<text x="122.5" y="34">17</text>
<text x="158.3" y="35.7">1</text>
<text x="86.1" y="39.3">USB5V</text>
<text x="158.3" y="39.2">3</text>
<text x="158.3" y="37.5">5</text>
<text x="158.3" y="41">11</text>
<text x="60.3" y="47.2" transform="rotate(-90 60.3 47.2)">S1</text>
<text x="62" y="47.2" transform="rotate(-90 62 47.2)">S3</text>
<text x="158.3" y="42.8">2</text>
<text x="158.3" y="44.5">9</text>
<text x="158.3" y="46.3">10</text>
<text x="67.1" y="51.5">1</text>
<text x="122.5" y="48">19</text>
<text x="158.3" y="48">6</text>
<text x="158.3" y="51.5">23</text>
<text x="67.1" y="55">2</text>
<text x="67.1" y="58.5">3</text>
<text x="122.5" y="58.5">15</text>
<text x="122.5" y="55">16</text>
<text x="158.3" y="58.5">13</text>
<text x="158.3" y="55">22</text>
<text x="67.1" y="62">4</text>
<text x="67.1" y="65.5">5</text>
<text x="83.1" y="63.8" transform="rotate(-90 83.1 63.8)">4</text>
<text x="88.3" y="63.8" transform="rotate(-90 88.3 63.8)">2</text>
<text x="91.8" y="63.8" transform="rotate(-90 91.8 63.8)">3</text>
<text x="158.3" y="62">14</text>
<text x="122.5" y="70.8">27</text>
<text x="158.3" y="70.8">12</text>
<text x="60.3" y="72.6" transform="rotate(-90 60.3 72.6)">S2</text>
<text x="62" y="72.6" transform="rotate(-90 62 72.6)">S4</text>
<text x="122.5" y="76.1">28</text>
<text x="86.6" y="81.2" transform="rotate(-90 86.6 81.2)">1</text>
<text x="133.9" y="82.9" transform="rotate(-90 133.9 82.9)">25</text>
<text x="137.4" y="82" transform="rotate(-90 137.4 82)">7</text>
<text x="140.9" y="82.9" transform="rotate(-90 140.9 82.9)">18</text>
<text x="144.4" y="82.9" transform="rotate(-90 144.4 82.9)">21</text>
<text x="147.9" y="82.9" transform="rotate(-90 147.9 82.9)">26</text>
<text x="141.3" y="97.2">+3.3V</text>
<text x="137.4" y="106.8" transform="rotate(-90 137.4 106.8)">29</text>
<text x="139.1" y="106.8" transform="rotate(-90 139.1 106.8)">9</text>
<text x="146.2" y="106.8" transform="rotate(-90 146.2 106.8)">41</text>
<text x="147.9" y="106.8" transform="rotate(-90 147.9 106.8)">17</text>
<text x="82.8" y="111.2">+3.3V</text>
<text x="101.5" y="119.1">Green</text>
<text x="120.7" y="114.6">42</text>
<text x="120.7" y="116.4">43</text>
<text x="120.7" y="118.1">44</text>
<text x="121.6" y="119.9">2</text>
<text x="161.8" y="114.6">18</text>
<text x="161.8" y="116.4">19</text>
<text x="161.8" y="118.1">20</text>
<text x="161.8" y="119.9">21</text>
<text x="74.5" y="121.7">+3.3V</text>
<text x="121.6" y="121.6">3</text>
<text x="121.6" y="123.4">5</text>
<text x="121.6" y="125.1">6</text>
<text x="161.8" y="121.6">22</text>
<text x="161.8" y="123.4">23</text>
<text x="161.8" y="125.1">25</text>
<text x="220.1" y="125.2">+3.3V</text>
<text x="228.9" y="125.2">+3.3V</text>
<text x="237.7" y="125.2">+3.3V</text>
<text x="246.4" y="125.2">+3.3V</text>
<text x="120.7" y="128.7">10</text>
<text x="120.7" y="130.4">12</text>
<text x="121.6" y="126.9">8</text>
<text x="161.8" y="126.9">27</text>
<text x="161.8" y="128.7">28</text>
<text x="161.8" y="130.4">31</text>
<text x="120.7" y="132.1">13</text>
<text x="120.7" y="133.9">14</text>
<text x="120.7" y="135.6">15</text>
<text x="161.8" y="132.1">33</text>
<text x="161.8" y="133.9">34</text>
<text x="161.8" y="135.6">35</text>
<text x="76.1" y="142.7">1</text>
<text x="89.9" y="142.7">4</text>
<text x="120.7" y="142.7">39</text>
<text x="120.7" y="140.9">38</text>
<text x="161.8" y="142.7">32</text>
<text x="200.5" y="140.9">1</text>
<text x="200.5" y="142.7">2</text>
<text x="76.1" y="146.2">2</text>
<text x="89.9" y="146.2">3</text>
<text x="120.7" y="146.2">37</text>
<text x="120.7" y="144.4">40</text>
<text x="161.8" y="144.4">1</text>
<text x="161.8" y="146.2">7</text>
<text x="161.8" y="147.9">26</text>
<text x="200.5" y="144.4">3</text>
<text x="200.5" y="146.2">4</text>
<text x="200.5" y="147.9">5</text>
<text x="200.5" y="149.6">6</text>
<text x="172.5" y="154.1" transform="rotate(-90 172.5 154.1)">8</text>
<text x="174.2" y="154.1" transform="rotate(-90 174.2 154.1)">7</text>
<text x="175.9" y="154.1" transform="rotate(-90 175.9 154.1)">6</text>
<text x="177.7" y="154.1" transform="rotate(-90 177.7 154.1)">5</text>
<text x="193.5" y="155">+3.3V</text>
<text x="135.6" y="157.4" transform="rotate(-90 135.6 157.4)">4</text>
<text x="137.4" y="158.3" transform="rotate(-90 137.4 158.3)">11</text>
<text x="139.1" y="158.3" transform="rotate(-90 139.1 158.3)">24</text>
<text x="140.9" y="158.3" transform="rotate(-90 140.9 158.3)">30</text>
<text x="144.4" y="158.3" transform="rotate(-90 144.4 158.3)">16</text>
<text x="146.2" y="158.3" transform="rotate(-90 146.2 158.3)">36</text>
<text x="243.6" y="160.4">PROJECT NAME</text>
<text x="172.5" y="162.7" transform="rotate(-90 172.5 162.7)">1</text>
<text x="174.2" y="162.7" transform="rotate(-90 174.2 162.7)">2</text>
<text x="175.9" y="162.7" transform="rotate(-90 175.9 162.7)">3</text>
<text x="177.7" y="162.7" transform="rotate(-90 177.7 162.7)">4</text>
<text x="241.9" y="165.7">TITLE:SCHEMATIC</text>
<text x="164.8" y="168.1">+3.3V</text>
<text x="229.8" y="171.1">SIZE</text>
<text x="230.8" y="173.8">B</text>
<text x="235.2" y="171.1">REV</text>
<text x="235.8" y="173.8">A-1</text>
<text x="241.5" y="173.8">1</text>
<text x="243.6" y="173.7">OF</text>
<text x="247.1" y="173.8">10</text>
<text x="253.4" y="173.6">Thursday,Feb 6,2014</text>
<text x="258.5" y="171.1">DATE</text>
</g>
<g font-size="1.6" fill="#000080">
<text x="148.3" y="16.6">C1</text>
<text x="154.4" y="16.6">10uF</text>
<text x="82.6" y="20">FB1</text>
<text x="122.2" y="21.8">C2</text>
<text x="128" y="21.8">0.1uF</text>
<text x="148.3" y="21.8">C3</text>
<text x="154.4" y="21.8">0.1uF</text>
<text x="78.2" y="26.2">BLM21AG601SN1</text>
<text x="96.6" y="27.9">C4</text>
<text x="96.6" y="29.7">0.1uF</text>
<text x="125.5" y="28.8">U2</text>
<text x="60.7" y="41.1">J1</text>
<text x="76.2" y="40">C6</text>
<text x="94.1" y="42">R52</text>
<text x="120.6" y="40.6">0.1uF</text>
<text x="121.5" y="38.4">C5</text>
<text x="75.6" y="45.5">10nF</text>
<text x="94.1" y="45.8">4.7K</text>
<text x="108.2" y="42.1">R53</text>
<text x="108.3" y="45.6">10K</text>
<text x="56.9" y="62.6" transform="rotate(-90 56.9 62.6)">USB MINI-B</text>
<text x="79.9" y="64.7">U3</text>
<text x="56.3" y="80.9">100pF</text>
<text x="57.3" y="78.9">C7</text>
<text x="125.5" y="81.4">FT245RL</text>
<text x="123.7" y="107.7">U4</text>
<text x="91" y="113.6">R1</text>
<text x="101.5" y="112.2">LD10</text>
<text x="90.8" y="117.6">1K</text>
<text x="80.8" y="125.2">FB2</text>
<text x="90.5" y="131.3">C12</text>
<text x="90.5" y="133.1">4.7uF</text>
<text x="224.5" y="133.1">C8</text>
<text x="224.5" y="134.8">0.1uF</text>
<text x="233.3" y="133.1">C9</text>
<text x="233.3" y="134.8">0.1uF</text>
<text x="242.1" y="133.1">C10</text>
<text x="242.1" y="134.8">0.1uF</text>
<text x="250.8" y="133.1">C11</text>
<text x="250.8" y="134.8">0.1uF</text>
<text x="78.2" y="141">Y1</text>
<text x="203.5" y="138.2">P1</text>
<text x="78.2" y="149.7">24MHz</text>
<text x="202.4" y="154.8">JTAG</text>
<text x="123.7" y="156.8">EPM3032ATI44</text>
<text x="180.9" y="157.3">RN11</text>
<text x="180.9" y="159.4">1K</text>
</g>
<g font-size="1.6" fill="#004080">
<text x="126.4" y="35.1">3V3OUT</text>
<text x="138.6" y="35.2" transform="rotate(-90 138.6 35.2)">VCCIO</text>
<text x="147.3" y="33.5" transform="rotate(-90 147.3 33.5)">VCC</text>
<text x="154.1" y="36.8">D0</text>
<text x="154.1" y="40.3">D2</text>
<text x="154.1" y="38.6">D1</text>
<text x="154.1" y="43.9">D4</text>
<text x="154.1" y="45.6">D5</text>
<text x="154.1" y="47.4">D6</text>
<text x="154.1" y="42.1">D3</text>
<text x="126.4" y="49.1">RESET#</text>
<text x="152" y="52.6">RXF#</text>
<text x="154.1" y="49.1">D7</text>
<text x="126.4" y="59.6">USBDP</text>
<text x="126.4" y="56.1">USBDM</text>
<text x="152.1" y="56.1">TXE#</text>
<text x="152.9" y="59.6">RD#</text>
<text x="153.5" y="63.1">WR</text>
<text x="126.4" y="71.9">OSCI</text>
<text x="149.2" y="71.9">PWREN#</text>
<text x="126.4" y="77.2">OSCO</text>
<text x="135" y="79" transform="rotate(-90 135 79)">AGND</text>
<text x="138.6" y="79" transform="rotate(-90 138.6 79)">GND</text>
<text x="142" y="79" transform="rotate(-90 142 79)">GND</text>
<text x="145.5" y="79" transform="rotate(-90 145.5 79)">GND</text>
<text x="149.1" y="79" transform="rotate(-90 149.1 79)">TEST</text>
<text x="124.6" y="115.7">IO_A_P42</text>
<text x="124.6" y="117.5">IO_A_P43</text>
<text x="124.6" y="119.2">IO_A_P44</text>
<text x="138.6" y="114.1" transform="rotate(-90 138.6 114.1)">VCCIO</text>
<text x="140.3" y="114.1" transform="rotate(-90 140.3 114.1)">VCCIO</text>
<text x="147.3" y="115" transform="rotate(-90 147.3 115)">VCCINT</text>
<text x="149.1" y="115" transform="rotate(-90 149.1 115)">VCCINT</text>
<text x="152.2" y="115.7">IO_B_P18</text>
<text x="152.2" y="117.5">IO_B_P19</text>
<text x="152.2" y="119.2">IO_B_P20</text>
<text x="124.6" y="121">IO_A_P02</text>
<text x="124.6" y="122.7">IO_A_P03</text>
<text x="124.6" y="124.5">IO_A_P05</text>
<text x="152.2" y="121">IO_B_P21</text>
<text x="152.2" y="122.7">IO_B_P22</text>
<text x="152.2" y="124.5">IO_B_P23</text>
<text x="124.6" y="126.2">IO_A_P06</text>
<text x="124.6" y="128">IO_A_P08</text>
<text x="124.6" y="129.8">IO_A_P10</text>
<text x="124.6" y="131.5">IO_A_P12</text>
<text x="152.2" y="126.2">IO_B_P25</text>
<text x="152.2" y="128">IO_B_P27</text>
<text x="152.2" y="129.8">IO_B_P28</text>
<text x="152.2" y="131.5">IO_B_P31</text>
<text x="124.6" y="133.2">IO_A_P13</text>
<text x="124.6" y="135">IO_A_P14</text>
<text x="124.6" y="136.7">IO_A_P15</text>
<text x="152.2" y="133.2">IO_B_P33</text>
<text x="152.2" y="135">IO_B_P34</text>
<text x="152.2" y="136.7">IO_B_P35</text>
<text x="79.1" y="143.8">EN</text>
<text x="84.3" y="143.8">VCC</text>
<text x="124.6" y="143.8">INPUT/GCLRn</text>
<text x="124.6" y="142">INPUT/OE1</text>
<text x="156.2" y="143.8">TDO</text>
<text x="79.1" y="147.3">GND</text>
<text x="84.3" y="147.3">OUT</text>
<text x="124.6" y="147.3">INPUT/GCLK1</text>
<text x="124.6" y="145.5">INPUT/OE2/GCLK2</text>
<text x="156.2" y="147.3">TMS</text>
<text x="156.4" y="149">TCK</text>
<text x="157" y="145.5">TDI</text>
<text x="136.8" y="154.4" transform="rotate(-90 136.8 154.4)">GNDIO</text>
<text x="138.6" y="154.4" transform="rotate(-90 138.6 154.4)">GNDIO</text>
<text x="140.3" y="154.4" transform="rotate(-90 140.3 154.4)">GNDIO</text>
<text x="142" y="154.4" transform="rotate(-90 142 154.4)">GNDIO</text>
<text x="145.5" y="154.4" transform="rotate(-90 145.5 154.4)">GNDINT</text>
<text x="147.3" y="154.4" transform="rotate(-90 147.3 154.4)">GNDINT</text>
</g>
<g font-size="1.6" fill="#f00">
<text x="163.5" y="35.3">USB_D0</text>
<text x="163.5" y="37.1">USB_D1</text>
<text x="163.5" y="38.9">USB_D2</text>
<text x="163.5" y="40.6">USB_D3</text>
<text x="163.5" y="42.4">USB_D4</text>
<text x="163.5" y="44.1">USB_D5</text>
<text x="163.5" y="45.9">USB_D6</text>
<text x="163.5" y="47.6">USB_D7</text>
<text x="163.5" y="51.1">USB_RXF</text>
<text x="102.2" y="58.2">USB_DP</text>
<text x="102.2" y="54.7">USB_DM</text>
<text x="163.5" y="54.7">USB_TXE</text>
<text x="163.5" y="58.2">USB_RD</text>
<text x="163.5" y="61.6">USB_WR</text>
<text x="167.9" y="119.5">USB_WR</text>
<text x="167.9" y="117.7">USB_TXE</text>
<text x="167.9" y="116">USB_RXF</text>
<text x="167.9" y="121.2">USB_RD</text>
<text x="167.9" y="123">USB_D3</text>
<text x="167.9" y="124.8">USB_D6</text>
<text x="99.2" y="131.3">JTAG_TDO</text>
<text x="167.9" y="126.5">USB_D5</text>
<text x="167.9" y="130">USB_D1</text>
<text x="167.9" y="131.7">USB_D2</text>
<text x="167.9" y="128.3">USB_D7</text>
<text x="99.2" y="133.3">JTAG_TMS</text>
<text x="99.2" y="135">JTAG_TCK</text>
<text x="99.2" y="136.8">JTAG_TDI</text>
<text x="167.9" y="133.5">USB_D4</text>
<text x="167.9" y="135.3">USB_D0</text>
<text x="180.2" y="142.3">Blaster_TDO</text>
<text x="180.2" y="144">Blaster_TDI</text>
<text x="180.2" y="145.8">Blaster_TMS</text>
<text x="180.2" y="147.5">Blaster_TCK</text>
</g>
<g font-size="1.6" fill="#f0f">
<text x="79.9" y="162">Please read the instruction guide for details about configuring</text>
<text x="79.9" y="163.6">external configuration device(EPCS4) via JTAG</text>
<text x="116" y="163.6">interface.</text>
</g>
<text font-size="1.5" x="242.1" y="171.1">SHEET</text>
<g font-size="1.4" fill="#00f">
<text x="59.6" y="53.1" transform="rotate(-90 59.6 53.1)">5V</text>
<text x="59.6" y="56.6" transform="rotate(-90 59.6 56.6)">D-</text>
<text x="59.6" y="63.6" transform="rotate(-90 59.6 63.6)">ID</text>
<text x="59.6" y="60.2" transform="rotate(-90 59.6 60.2)">D+</text>
<text x="59.6" y="66.6" transform="rotate(-90 59.6 66.6)">G</text>
</g>
<g font-size="1.3">
<text x="34.4" y="7.7">5</text>
<text x="87" y="7.7">4</text>
<text x="139.5" y="7.7">3</text>
<text x="192.1" y="7.7">2</text>
<text x="244.7" y="7.7">1</text>
<text x="6.8" y="30">D</text>
<text x="271.4" y="30">D</text>
<text x="6.8" y="71.6">C</text>
<text x="271.4" y="71.6">C</text>
<text x="6.8" y="113.2">B</text>
<text x="271.4" y="113.2">B</text>
<text x="6.8" y="154.9">A</text>
<text x="271.4" y="154.9">A</text>
<text x="34.4" y="175.9">5</text>
<text x="87" y="175.9">4</text>
<text x="139.5" y="175.9">3</text>
<text x="192.1" y="175.9">2</text>
<text x="244.7" y="175.9">1</text>
</g>
</svg>
